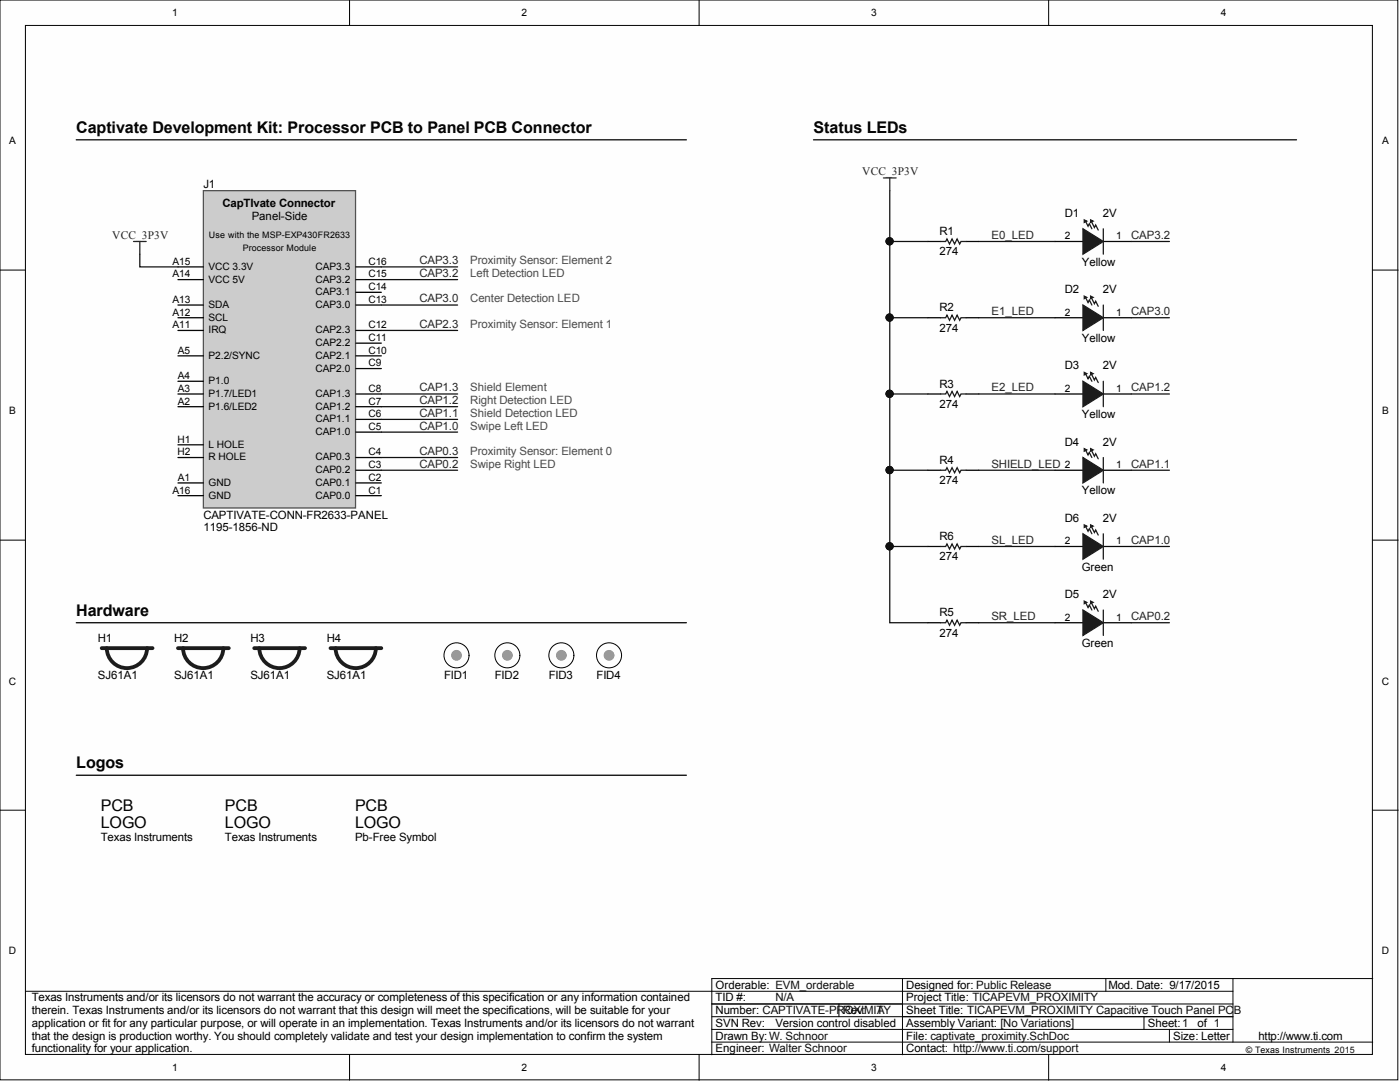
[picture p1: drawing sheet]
<svg xmlns="http://www.w3.org/2000/svg" width="279mm" height="216mm" viewBox="0 0 279 216" stroke-linecap="round" stroke-linejoin="round" font-family="sans-serif">
<g fill="#fefefe" stroke="#000" stroke-width=".2">
<path d="M0 0h279v215.5h-279z"/>
<path d="M5.1 5.1h268.8v205.3h-268.8z"/>
</g>
<g fill="none" stroke="#000" stroke-width=".2">
<path d="M69.8 0v5.1M139.5 0v5.1M209.3 0v5.1M0 53.9h5.1M274 53.9h5M0 107.8h5.1M274 107.8h5M0 161.7h5.1M274 161.7h5M5.1 197.8h241M180.1 195.3h-38v15.2M220.7 195.3v2.5"/>
<path d="M246.1 195.3v12.6M274 195.3h-93.9v15.2M69.8 210.5v5M139.5 210.5v5M142.1 202.9h104M142.1 207.9h131.9M142.1 205.4h104M142.1 200.3h104M167.4 200.3v2.6M209.3 210.5v5M228.3 202.9v2.5M233.4 205.4v2.5"/>
</g>
<g fill="none" stroke="#000" stroke-width=".25">
<path d="M15.2 27.9h121.8M185.2 48.2h2.5M192.8 48.2h2.5M210.5 48.2h5.6M220.2 48.2h5.6M185.2 63.4h2.5M185.2 78.6h2.5M192.8 63.4h2.5M192.8 78.6h2.5M210.5 63.4h5.6M210.5 78.6h5.6M220.2 63.4h5.6"/>
<path d="M220.2 78.6h5.6M185.2 93.8h2.5M192.8 93.8h2.5M210.5 93.8h5.6M220.2 93.8h5.6M185.2 109h2.5M192.8 109h2.5M210.5 109h5.6M220.2 109h5.6M15.2 124.3h121.8M185.2 124.3h2.5M192.8 124.3h2.5"/>
<path d="M210.5 124.3h5.6M220.2 124.3h5.6M15.2 154.7h121.8"/>
</g>
<g fill="#1c1c1c" stroke="#1c1c1c" stroke-width=".25">
<path d="M216.1 45.6l4.1 2.6-4.1 2.5z"/>
<path d="M217.7 43.9l.5 .2-.5 .3z"/>
<path d="M216.4 43.9l.5 .2-.5 .3z"/>
<path d="M216.1 60.9l4.1 2.5-4.1 2.5z"/>
<path d="M217.7 59.1l.5 .2-.5 .3z"/>
<path d="M216.4 59.1l.5 .2-.5 .3z"/>
<path d="M216.1 76.1l4.1 2.5-4.1 2.6z"/>
<path d="M217.7 74.3l.5 .3-.5 .2z"/>
<path d="M216.4 74.3l.5 .3-.5 .2z"/>
<path d="M216.1 121.7l4.1 2.6-4.1 2.5z"/>
<path d="M217.7 119.9l.5 .3-.5 .3z"/>
<path d="M216.4 119.9l.5 .3-.5 .3z"/>
<path d="M216.1 106.5l4.1 2.5-4.1 2.6z"/>
<path d="M217.7 104.7l.5 .3-.5 .2z"/>
<path d="M216.4 104.7l.5 .3-.5 .2z"/>
<path d="M216.1 91.3l4.1 2.5-4.1 2.6z"/>
<path d="M217.7 89.5l.5 .3-.5 .2z"/>
<path d="M216.4 89.5l.5 .3-.5 .2z"/>
</g>
<g fill="none" stroke="#1c1c1c" stroke-width=".25">
<path d="M187.7 48.2h1l.3-.5 .5 1 .5-1 .5 1 .5-1 .5 1 .3-.5h1M216.6 44.1l.5 1 .3-.5 .5 1M216.6 59.3l.5 1.1 .3-.5 .5 1M217.9 44.4l.5 1 .3-.5 .5 1M217.9 59.6l.5 1 .3-.5 .5 1M220.2 45.6v5.1M187.7 63.4h1l.3-.5 .5 1 .5-1 .5 1 .5-1 .5 1 .3-.5h1M187.7 78.6h1l.3-.5 .5 1 .5-1 .5 1 .5-1 .5 1 .3-.5h1M216.6 74.6l.5 1 .3-.5 .5 1M217.9 74.8l.5 1 .3-.5 .5 1M220.2 60.9v5M220.2 76.1v5.1"/>
<path d="M187.7 93.8h1l.3-.5 .5 1 .5-1 .5 1 .5-1 .5 1 .3-.5h1M216.6 89.8l.5 1 .3-.5 .5 1M217.9 90l.5 1 .3-.5 .5 1M220.2 91.3v5.1M187.7 109h1l.3-.5 .5 1.1 .5-1.1 .5 1.1 .5-1.1 .5 1.1 .3-.6h1M216.6 105l.5 1 .3-.5 .5 1M217.9 105.2l.5 1.1 .3-.6 .5 1.1M220.2 106.5v5.1M187.7 124.3h1l.3-.5 .5 1 .5-1 .5 1 .5-1 .5 1 .3-.5h1M216.6 120.2l.5 1 .3-.5 .5 1M217.9 120.5l.5 1 .3-.5 .5 1M220.2 121.7v5.1"/>
</g>
<g fill="none" stroke="#0e0e0e" stroke-width=".25">
<path d="M177.6 38v86.3h7.6M177.6 48.2h7.6M195.3 48.2h15.2M225.8 48.2h7.6M177.6 78.6h7.6M177.6 63.4h7.6M195.3 78.6h15.2M195.3 63.4h15.2M225.8 78.6h7.6M225.8 63.4h7.6M177.6 93.8h7.6M195.3 93.8h15.2"/>
<path d="M225.8 93.8h7.6M177.6 109h7.6M195.3 109h15.2M225.8 109h7.6M195.3 124.3h15.2M225.8 124.3h7.6"/>
</g>
<path d="M20.3 129.3h10.1M29.3 129.3a4 4 0 0 1-4 4 4 4 0 0 1-4-4M35.5 129.3h10.2M44.6 129.3a4 4 0 0 1-4 4 4 4 0 0 1-4.1-4M50.7 129.3h10.2M59.8 129.3a4 4 0 0 1-4 4 4 4 0 0 1-4.1-4M66 129.3h10.1M75 129.3a4 4 0 0 1-4 4 4 4 0 0 1-4-4" fill="none" stroke="#1c1c1c" stroke-width=".76"/>
<g fill="#0e0e0e" stroke="#0e0e0e" stroke-width=".2">
<circle cx="177.5" cy="109" r=".72"/>
<circle cx="177.5" cy="93.8" r=".72"/>
<circle cx="177.5" cy="78.6" r=".72"/>
<circle cx="177.5" cy="63.4" r=".72"/>
<circle cx="177.5" cy="48.1" r=".72"/>
</g>
<path d="M176.3 35.5h2.5M177.6 35.5v2.5" fill="none" stroke="#262626" stroke-width=".25"/>
<circle cx="91.1" cy="130.8" r="2.5" fill="#fefefe" stroke="#000" stroke-width=".2"/>
<circle cx="91.1" cy="130.8" r=".98" fill="#959595" stroke="#959595" stroke-width=".2"/>
<circle cx="101.3" cy="130.8" r="2.5" fill="#fefefe" stroke="#000" stroke-width=".2"/>
<circle cx="101.3" cy="130.8" r=".98" fill="#959595" stroke="#959595" stroke-width=".2"/>
<circle cx="112" cy="130.8" r="2.5" fill="#fefefe" stroke="#000" stroke-width=".2"/>
<circle cx="112" cy="130.8" r=".98" fill="#959595" stroke="#959595" stroke-width=".2"/>
<circle cx="121.5" cy="130.8" r="2.5" fill="#fefefe" stroke="#000" stroke-width=".2"/>
<circle cx="121.5" cy="130.8" r=".98" fill="#959595" stroke="#959595" stroke-width=".2"/>
<path d="M162.4 27.9h96.3" fill="none" stroke="#000" stroke-width=".25"/>
<path d="M40.6 38h30.4v63.4h-30.4z" fill="#ccc" stroke="#535353" stroke-width=".25"/>
<g fill="none" stroke="#000" stroke-width=".25">
<path d="M35.5 55.8h5.1M35.5 53.3h5.1M71 58.3h5.1M71 55.8h5.1M71 53.3h5.1M35.5 78.6h5.1M35.5 71h5.1M35.5 65.9h5.1M35.5 60.9h5.1M35.5 63.4h5.1M35.5 76.1h5.1M71 78.6h5.1"/>
<path d="M71 73.5h5.1M71 71h5.1M71 68.5h5.1M71 65.9h5.1M71 60.9h5.1M35.5 98.9h5.1M35.5 96.4h5.1M35.5 91.3h5.1M35.5 81.2h5.1M35.5 88.8h5.1M71 98.9h5.1M71 96.4h5.1"/>
<path d="M71 93.8h5.1M71 91.3h5.1M71 86.2h5.1M71 83.7h5.1M71 81.2h5.1"/>
</g>
<path d="M27.9 50.7v2.6h7.6M76.1 55.8h15.2M76.1 53.3h15.2M76.1 78.6h15.2M76.1 65.9h15.2M76.1 60.9h15.2M76.1 93.8h15.2M76.1 91.3h15.2M76.1 86.2h15.2M76.1 83.7h15.2M76.1 81.2h15.2" fill="none" stroke="#0e0e0e" stroke-width=".25"/>
<path d="M26.6 48.2h2.6M27.9 48.2v2.5" fill="none" stroke="#262626" stroke-width=".25"/>
<g font-size="3.2">
<text x="15.2" y="26.5">Captivate Development Kit: Processor PCB to Panel PCB Connector</text>
<text x="162.4" y="26.5">Status LEDs</text>
<text x="15.2" y="122.8">Hardware</text>
<text x="15.2" y="153.3">Logos</text>
<text x="20.1" y="161.9">PCB</text>
<text x="44.9" y="161.9">PCB</text>
<text x="70.9" y="161.9">PCB</text>
<text x="20.1" y="165.2">LOGO</text>
<text x="44.9" y="165.2">LOGO</text>
<text x="70.9" y="165.2">LOGO</text>
</g>
<g font-size="2.3" fill="#262626">
<text x="172.1" y="35">VCC_3P3V</text>
<text x="22.4" y="47.7">VCC_3P3V</text>
<text x="197.9" y="47.7">E0_LED</text>
<text x="225.8" y="47.7">CAP3.2</text>
<text x="83.7" y="52.7">CAP3.3</text>
<text x="83.7" y="55.3">CAP3.2</text>
<text x="83.7" y="65.4">CAP2.3</text>
<text x="83.7" y="60.4">CAP3.0</text>
<text x="197.9" y="62.9">E1_LED</text>
<text x="225.8" y="62.9">CAP3.0</text>
<text x="83.7" y="83.2">CAP1.1</text>
<text x="83.7" y="80.6">CAP1.2</text>
<text x="83.7" y="78.1">CAP1.3</text>
<text x="197.9" y="78.1">E2_LED</text>
<text x="225.8" y="78.1">CAP1.2</text>
<text x="83.7" y="85.7">CAP1.0</text>
<text x="83.7" y="93.3">CAP0.2</text>
<text x="83.7" y="90.8">CAP0.3</text>
<text x="197.9" y="93.3">SHIELD_LED</text>
<text x="225.8" y="93.3">CAP1.1</text>
<text x="197.9" y="108.5">SL_LED</text>
<text x="225.8" y="108.5">CAP1.0</text>
<text x="197.9" y="123.8">SR_LED</text>
<text x="225.8" y="123.8">CAP0.2</text>
</g>
<g font-size="2.3">
<text x="40.6" y="37.5">J1</text>
<text x="44.4" y="41.3">CapTIvate Connector</text>
<text x="50.2" y="43.9">Panel-Side</text>
<text x="187.5" y="46.9">R1</text>
<text x="212.5" y="43.3">D1</text>
<text x="220.1" y="43.3">2V</text>
<text x="187.5" y="51">274</text>
<text x="215.9" y="53">Yellow</text>
<text x="212.5" y="58.5">D2</text>
<text x="220.1" y="58.5">2V</text>
<text x="187.5" y="62.1">R2</text>
<text x="187.5" y="66.2">274</text>
<text x="215.9" y="68.2">Yellow</text>
<text x="187.5" y="77.3">R3</text>
<text x="212.5" y="73.7">D3</text>
<text x="220.1" y="73.7">2V</text>
<text x="187.5" y="81.4">274</text>
<text x="215.9" y="83.4">Yellow</text>
<text x="212.5" y="88.9">D4</text>
<text x="220.1" y="88.9">2V</text>
<text x="187.5" y="92.6">R4</text>
<text x="187.5" y="96.6">274</text>
<text x="215.9" y="98.6">Yellow</text>
<text x="40.6" y="106">1195-1856-ND</text>
<text x="40.6" y="103.5">CAPTIVATE-CONN-FR2633-PANEL</text>
<text x="187.5" y="107.8">R6</text>
<text x="212.5" y="104.1">D6</text>
<text x="220.1" y="104.1">2V</text>
<text x="187.5" y="111.8">274</text>
<text x="215.9" y="113.9">Green</text>
<text x="212.5" y="119.4">D5</text>
<text x="220.1" y="119.4">2V</text>
<text x="187.5" y="123">R5</text>
<text x="19.5" y="128.1">H1</text>
<text x="34.8" y="128.1">H2</text>
<text x="50" y="128.1">H3</text>
<text x="65.2" y="128.1">H4</text>
<text x="187.5" y="127">274</text>
<text x="215.9" y="129.1">Green</text>
<text x="19.5" y="135.4">SJ61A1</text>
<text x="34.8" y="135.4">SJ61A1</text>
<text x="50" y="135.4">SJ61A1</text>
<text x="65.2" y="135.4">SJ61A1</text>
<text x="88.6" y="135.4">FID1</text>
<text x="98.8" y="135.4">FID2</text>
<text x="109.5" y="135.4">FID3</text>
<text x="119.1" y="135.4">FID4</text>
<text x="20.1" y="167.9">Texas Instruments</text>
<text x="44.9" y="167.9">Texas Instruments</text>
<text x="70.9" y="167.9">Pb-Free Symbol</text>
<text x="142.8" y="197.3">Orderable: EVM_orderable</text>
<text x="180.9" y="197.3">Designed for: Public Release</text>
<text x="221.2" y="197.3">Mod. Date: 9/17/2015</text>
<text x="6.3" y="199.8">Texas Instruments and/or its licensors do not warrant the accuracy or completeness of this specification or any information contained</text>
<text x="6.3" y="202.4">therein. Texas Instruments and/or its licensors do not warrant that this design will meet the specifications, will be suitable for your</text>
<text x="142.8" y="202.4">Number: CAPTIVATE-PRRev:</text>
<text x="142.8" y="199.8">TID #:</text>
<text x="180.9" y="202.4">Sheet Title: TICAPEVM_PROXIMITY Capacitive Touch Panel PC</text>
<text x="180.9" y="199.8">Project Title: TICAPEVM_PROXIMITY</text>
<text x="6.3" y="204.9">application or fit for any particular purpose, or will operate in an implementation. Texas Instruments and/or its licensors do not warrant</text>
<text x="6.3" y="207.4">that the design is production worthy. You should completely validate and test your design implementation to confirm the system</text>
<text x="6.3" y="210">functionality for your application.</text>
<text x="142.8" y="207.4">Drawn By:W. Schnoor</text>
<text x="142.8" y="210">Engineer: Walter Schnoor</text>
<text x="142.8" y="204.9">SVN Rev:</text>
<text x="154.7" y="204.9">Version control disabled</text>
<text x="180.9" y="207.4">File: captivate_proximity.SchDoc</text>
<text x="180.9" y="210">Contact: http://www.ti.com/support</text>
<text x="180.9" y="204.9">Assembly Variant: [No Variations]</text>
<text x="229.1" y="204.9">Sheet:1</text>
<text x="234.1" y="207.4">Size: Letter</text>
<text x="239" y="204.9">of 1</text>
<text x="251.1" y="207.4">http://www.ti.com</text>
</g>
<g font-size="2.3" fill="#4c4c4c">
<text x="93.9" y="52.7">Proximity Sensor: Element 2</text>
<text x="93.9" y="55.3">Left Detection LED</text>
<text x="93.9" y="65.4">Proximity Sensor: Element 1</text>
<text x="93.9" y="60.4">Center Detection LED</text>
<text x="93.9" y="80.6">Right Detection LED</text>
<text x="93.9" y="78.1">Shield Element</text>
<text x="93.9" y="83.2">Shield Detection LED</text>
<text x="93.9" y="85.7">Swipe Left LED</text>
<text x="93.9" y="90.8">Proximity Sensor: Element 0</text>
<text x="93.9" y="93.3">Swipe Right LED</text>
</g>
<g font-size="2.3" fill="#0e0e0e">
<text x="154.7" y="199.8">N/A</text>
<text x="168.6" y="202.4">OXIMITY</text>
<text x="175" y="202.4">A</text>
<text x="246.2" y="202.4">B</text>
</g>
<g font-size="2">
<text x="34.3" y="3.2">1</text>
<text x="104.1" y="3.2">2</text>
<text x="173.9" y="3.2">3</text>
<text x="243.6" y="3.2">4</text>
<text x="1.9" y="28.8">A</text>
<text x="275.8" y="28.8">A</text>
<text x="212.5" y="47.8">2</text>
<text x="222.7" y="47.8">1</text>
<text x="34.4" y="52.8">A15</text>
<text x="41.6" y="53.8">VCC 3.3V</text>
<text x="63" y="53.8">CAP3.3</text>
<text x="73.6" y="52.8">C16</text>
<text x="34.4" y="55.4">A14</text>
<text x="41.6" y="56.4">VCC 5V</text>
<text x="63" y="58.9">CAP3.1</text>
<text x="63" y="56.4">CAP3.2</text>
<text x="73.6" y="57.9">C14</text>
<text x="73.6" y="55.4">C15</text>
<text x="34.4" y="63">A12</text>
<text x="34.4" y="60.4">A13</text>
<text x="34.4" y="65.5">A11</text>
<text x="41.6" y="64">SCL</text>
<text x="41.6" y="61.5">SDA</text>
<text x="63" y="61.5">CAP3.0</text>
<text x="73.6" y="65.5">C12</text>
<text x="73.6" y="60.4">C13</text>
<text x="212.5" y="63">2</text>
<text x="222.7" y="63">1</text>
<text x="35.5" y="70.6">A5</text>
<text x="41.6" y="66.5">IRQ</text>
<text x="41.6" y="71.6">P2.2/SYNC</text>
<text x="63" y="71.6">CAP2.1</text>
<text x="63" y="69.1">CAP2.2</text>
<text x="63" y="66.5">CAP2.3</text>
<text x="73.6" y="70.6">C10</text>
<text x="73.6" y="68">C11</text>
<text x="35.5" y="75.7">A4</text>
<text x="41.6" y="76.7">P1.0</text>
<text x="63" y="74.1">CAP2.0</text>
<text x="73.6" y="73.1">C9</text>
<text x="1.9" y="82.7">B</text>
<text x="35.5" y="80.7">A2</text>
<text x="35.5" y="78.2">A3</text>
<text x="41.6" y="81.7">P1.6/LED2</text>
<text x="41.6" y="79.2">P1.7/LED1</text>
<text x="63" y="81.7">CAP1.2</text>
<text x="63" y="79.2">CAP1.3</text>
<text x="73.6" y="83.3">C6</text>
<text x="73.6" y="80.7">C7</text>
<text x="73.6" y="78.2">C8</text>
<text x="212.5" y="78.2">2</text>
<text x="222.7" y="78.2">1</text>
<text x="275.8" y="82.7">B</text>
<text x="35.4" y="88.3">H1</text>
<text x="41.6" y="89.3">L HOLE</text>
<text x="63" y="86.8">CAP1.0</text>
<text x="63" y="84.3">CAP1.1</text>
<text x="73.6" y="85.8">C5</text>
<text x="35.4" y="90.9">H2</text>
<text x="35.5" y="95.9">A1</text>
<text x="41.6" y="91.9">R HOLE</text>
<text x="63" y="94.4">CAP0.2</text>
<text x="63" y="91.9">CAP0.3</text>
<text x="73.6" y="95.9">C2</text>
<text x="73.6" y="93.4">C3</text>
<text x="73.6" y="90.9">C4</text>
<text x="212.5" y="93.4">2</text>
<text x="222.7" y="93.4">1</text>
<text x="34.4" y="98.5">A16</text>
<text x="41.6" y="97">GND</text>
<text x="41.6" y="99.5">GND</text>
<text x="63" y="99.5">CAP0.0</text>
<text x="63" y="97">CAP0.1</text>
<text x="73.6" y="98.5">C1</text>
<text x="212.5" y="108.6">2</text>
<text x="222.7" y="108.6">1</text>
<text x="212.5" y="123.8">2</text>
<text x="222.7" y="123.8">1</text>
<text x="1.8" y="136.6">C</text>
<text x="275.7" y="136.6">C</text>
<text x="1.8" y="190.4">D</text>
<text x="275.7" y="190.4">D</text>
<text x="34.3" y="213.7">1</text>
<text x="104.1" y="213.7">2</text>
<text x="173.9" y="213.7">3</text>
<text x="243.6" y="213.7">4</text>
</g>
<g font-size="1.8">
<text x="41.7" y="47.5">Use with the MSP-EXP430FR2633</text>
<text x="48.5" y="50">Processor Module</text>
<text x="248.6" y="210.1">© Texas Instruments 2015</text>
</g>
</svg>
